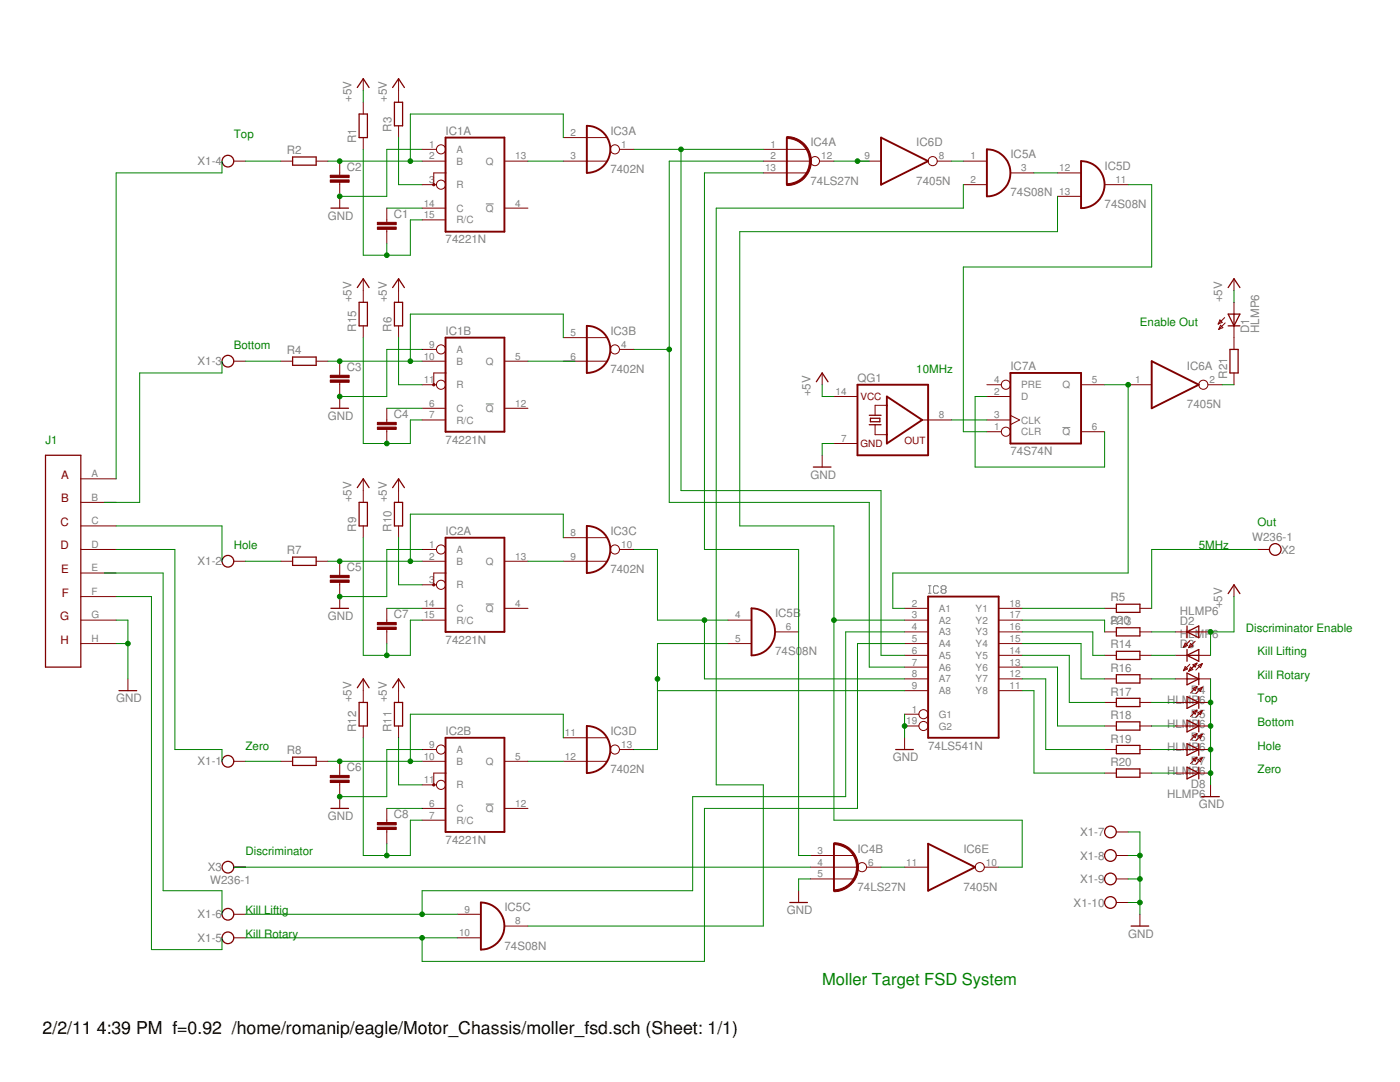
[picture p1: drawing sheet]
<svg xmlns="http://www.w3.org/2000/svg" width="279mm" height="216mm" viewBox="0 0 279 216" stroke-linecap="round" stroke-linejoin="round" font-family="sans-serif">
<g fill="#808080" stroke="#808080" stroke-width=".2">
<path d="M97 40.7h1.5z"/>
<path d="M97 80.6h1.5z"/>
<path d="M212 85.3h1.6z"/>
<path d="M185.3 118.4h.5z"/>
<path d="M185.5 116.9v1.5z"/>
<path d="M185.3 116.9h.5z"/>
<path d="M187 116.9l.3 .2z"/>
<path d="M186.5 116.9h.5z"/>
<path d="M186.5 116.9l-.2 .2z"/>
<path d="M186.3 117.1v1z"/>
<path d="M186.3 118.1l.2 .3z"/>
<path d="M186.5 118.4h.5z"/>
<path d="M187 118.4l.3-.3z"/>
<path d="M187.8 117.1l.3-.2z"/>
<path d="M188.1 116.9h.5z"/>
<path d="M188.6 116.9l.2 .2z"/>
<path d="M188.8 117.1v.3z"/>
<path d="M188.8 117.4l-.2 .2z"/>
<path d="M188.6 117.6l.2 .3z"/>
<path d="M188.8 117.9v.2z"/>
<path d="M188.8 118.1l-.2 .3z"/>
<path d="M188.1 118.4h.5z"/>
<path d="M187.8 118.1l.3 .3z"/>
<path d="M187.8 117.9v.2z"/>
<path d="M187.8 117.9l.3-.3z"/>
<path d="M187.8 117.4l.3 .2z"/>
<path d="M187.8 117.1v.3z"/>
<path d="M188.1 117.6h.5z"/>
<path d="M97 120.5h1.5z"/>
<path d="M97 160.4h1.5z"/>
</g>
<g fill="#800000" stroke="#800000" stroke-width=".2">
<path d="M100.7 41.5h4.7z"/>
<path d="M84.2 29.8h2.9z"/>
<path d="M84.2 32.2h4.7z"/>
<path d="M100.7 32.2h4.7z"/>
<path d="M84.2 36.9h2.9z"/>
<path d="M84.2 41.5h4.7z"/>
<path d="M84.2 43.9h4.7z"/>
<path d="M86.6 34.5v2.4z"/>
<path d="M86.6 34.5h2.3z"/>
<path d="M100.7 81.5h4.7z"/>
<path d="M84.2 69.7h2.9z"/>
<path d="M84.2 72.1h4.7z"/>
<path d="M100.7 72.1h4.7z"/>
<path d="M84.2 76.8h2.9z"/>
<path d="M84.2 81.5h4.7z"/>
<path d="M84.2 83.8h4.7z"/>
<path d="M86.6 74.4v2.4z"/>
<path d="M86.6 74.4h2.3z"/>
<path d="M192.3 32.2h4.7z"/>
<path d="M192.3 36.9h4.7z"/>
<path d="M201.7 34.5h4.7z"/>
<path d="M145.3 123.7h4.7z"/>
<path d="M145.3 128.4h4.7z"/>
<path d="M154.7 126.1h4.7z"/>
<path d="M91.3 182.4h4.7z"/>
<path d="M91.3 187.1h4.7z"/>
<path d="M100.7 184.8h4.7z"/>
<path d="M211 34.5h4.7z"/>
<path d="M211 39.2h4.7z"/>
<path d="M220.4 36.9h4.7z"/>
<path d="M225.1 76.8h4.7z"/>
<path d="M241.1 76.8h2.8z"/>
<path d="M171.1 32.2h4.7z"/>
<path d="M187 32.2h2.9z"/>
<path d="M180.5 173h4.7z"/>
<path d="M196.4 173h2.9z"/>
<path d="M152.3 29.8h4.7z"/>
<path d="M152.3 32.2h4.7z"/>
<path d="M163.6 32.2h2.8z"/>
<path d="M152.3 34.5h4.7z"/>
<path d="M157 29.8h4z"/>
<path d="M157 34.5h4z"/>
<path d="M157 32.2h4.7z"/>
<path d="M161.7 170.7h4.7z"/>
<path d="M161.7 173h4.7z"/>
<path d="M172.9 173h2.9z"/>
<path d="M161.7 175.4h4.7z"/>
<path d="M166.4 170.7h4z"/>
<path d="M166.4 175.4h4z"/>
<path d="M166.4 173h4.7z"/>
<path d="M197 86.1h2.8z"/>
<path d="M197 79.1h4.7z"/>
<path d="M201.7 82.9l1.8 .9z"/>
<path d="M201.7 84.7l1.8-.9z"/>
<path d="M197 83.8h4.7z"/>
<path d="M197 76.8h2.8z"/>
<path d="M215.7 76.8h4.7z"/>
<path d="M215.7 86.1h4.7z"/>
<path d="M180.5 142.5h2.9z"/>
<path d="M180.5 121.4h4.7z"/>
<path d="M180.5 123.7h4.7z"/>
<path d="M180.5 126.1h4.7z"/>
<path d="M180.5 128.4h4.7z"/>
<path d="M180.5 130.8h4.7z"/>
<path d="M180.5 133.1h4.7z"/>
<path d="M180.5 135.5h4.7z"/>
<path d="M180.5 137.8h4.7z"/>
<path d="M199.3 137.8h4.7z"/>
<path d="M199.3 135.5h4.7z"/>
<path d="M199.3 133.1h4.7z"/>
<path d="M199.3 130.8h4.7z"/>
<path d="M199.3 128.4h4.7z"/>
<path d="M199.3 126.1h4.7z"/>
<path d="M199.3 123.7h4.7z"/>
<path d="M199.3 121.4h4.7z"/>
<path d="M180.5 144.9h2.9z"/>
<path d="M166.4 88.5h4.7z"/>
<path d="M166.4 79.1h4.7z"/>
<path d="M185.2 83.8h4.7z"/>
<path d="M174.6 80.9v2z"/>
<path d="M174.6 84.7v2z"/>
<path d="M174.6 80.9h2.4z"/>
<path d="M174.6 86.7h2.4z"/>
<path d="M184 83.8h1.2z"/>
<path d="M77.2 41.5v2.4z"/>
<path d="M77.2 46.2v2.4z"/>
<path d="M77.2 43.9v.5z"/>
<path d="M77.2 45.8v.4z"/>
<path d="M72.5 20.4v2.4z"/>
<path d="M72.5 27.5v2.3z"/>
<path d="M72.5 15.7v2.4z"/>
<path d="M241.6 156.6v2.4z"/>
<path d="M63.1 32.2h2.3z"/>
<path d="M56 32.2h2.4z"/>
<path d="M67.8 32.2v2.3z"/>
<path d="M67.8 36.9v2.3z"/>
<path d="M67.8 34.5v.5z"/>
<path d="M67.8 36.4v.5z"/>
<path d="M79.5 18.1v2.3z"/>
<path d="M79.5 25.1v2.4z"/>
<path d="M79.5 15.7v2.4z"/>
<path d="M67.8 39.2v2.3z"/>
<path d="M16.1 95.5h7.1z"/>
<path d="M16.1 100.2h7.1z"/>
<path d="M16.1 104.9h7.1z"/>
<path d="M16.1 109.6h7.1z"/>
<path d="M16.1 114.3h7.1z"/>
<path d="M16.1 119h7.1z"/>
<path d="M16.1 123.7h7.1z"/>
<path d="M16.1 128.4h7.1z"/>
<path d="M46.7 151.9h2.3z"/>
<path d="M46.7 112h2.3z"/>
<path d="M46.7 72.1h2.3z"/>
<path d="M46.7 32.2h2.3z"/>
<path d="M46.7 187.1h2.3z"/>
<path d="M46.7 182.4h2.3z"/>
<path d="M222.8 166h2.3z"/>
<path d="M222.8 170.7h2.3z"/>
<path d="M222.8 175.4h2.3z"/>
<path d="M222.8 180.1h2.3z"/>
<path d="M100.7 121.4h4.7z"/>
<path d="M84.2 109.6h2.9z"/>
<path d="M84.2 112h4.7z"/>
<path d="M100.7 112h4.7z"/>
<path d="M84.2 116.7h2.9z"/>
<path d="M84.2 121.4h4.7z"/>
<path d="M84.2 123.7h4.7z"/>
<path d="M86.6 114.3v2.4z"/>
<path d="M86.6 114.3h2.3z"/>
<path d="M100.7 161.3h4.7z"/>
<path d="M84.2 149.6h2.9z"/>
<path d="M84.2 151.9h4.7z"/>
<path d="M100.7 151.9h4.7z"/>
<path d="M84.2 156.6h2.9z"/>
<path d="M84.2 161.3h4.7z"/>
<path d="M84.2 163.7h4.7z"/>
<path d="M86.6 154.3v2.3z"/>
<path d="M86.6 154.3h2.3z"/>
<path d="M123.6 29.8h2.9z"/>
<path d="M112.4 27.5h4.7z"/>
<path d="M112.4 32.2h4.7z"/>
<path d="M117.1 27.5h4z"/>
<path d="M117.1 32.2h4z"/>
<path d="M123.6 69.7h2.9z"/>
<path d="M112.4 67.4h4.7z"/>
<path d="M112.4 72.1h4.7z"/>
<path d="M117.1 67.4h4z"/>
<path d="M117.1 72.1h4z"/>
<path d="M123.6 109.6h2.9z"/>
<path d="M112.4 107.3h4.7z"/>
<path d="M112.4 112h4.7z"/>
<path d="M117.1 107.3h4z"/>
<path d="M117.1 112h4z"/>
<path d="M123.6 149.6h2.9z"/>
<path d="M112.4 147.2h4.7z"/>
<path d="M112.4 151.9h4.7z"/>
<path d="M117.1 147.2h4z"/>
<path d="M117.1 151.9h4z"/>
<path d="M63.1 72.1h2.3z"/>
<path d="M56 72.1h2.4z"/>
<path d="M67.8 72.1v2.3z"/>
<path d="M67.8 76.8v2.3z"/>
<path d="M67.8 74.4v.5z"/>
<path d="M67.8 76.3v.5z"/>
<path d="M77.2 81.5v2.3z"/>
<path d="M77.2 86.1v2.4z"/>
<path d="M77.2 83.8v.5z"/>
<path d="M77.2 85.7v.4z"/>
<path d="M79.5 58v2.3z"/>
<path d="M79.5 65v2.4z"/>
<path d="M79.5 55.6v2.4z"/>
<path d="M67.8 79.1v2.4z"/>
<path d="M63.1 112h2.3z"/>
<path d="M56 112h2.4z"/>
<path d="M63.1 151.9h2.3z"/>
<path d="M56 151.9h2.4z"/>
<path d="M67.8 112v2.3z"/>
<path d="M67.8 116.7v2.3z"/>
<path d="M67.8 114.3v.5z"/>
<path d="M67.8 116.2v.5z"/>
<path d="M67.8 151.9v2.4z"/>
<path d="M67.8 156.6v2.4z"/>
<path d="M67.8 154.3v.4z"/>
<path d="M67.8 156.1v.5z"/>
<path d="M67.8 119v2.4z"/>
<path d="M67.8 159v2.3z"/>
<path d="M72.5 97.9v2.3z"/>
<path d="M72.5 104.9v2.4z"/>
<path d="M79.5 97.9v2.3z"/>
<path d="M79.5 104.9v2.4z"/>
<path d="M72.5 95.5v2.4z"/>
<path d="M79.5 95.5v2.4z"/>
<path d="M79.5 137.8v2.4z"/>
<path d="M79.5 144.9v2.3z"/>
<path d="M79.5 135.5v2.3z"/>
<path d="M72.5 137.8v2.4z"/>
<path d="M72.5 144.9v2.3z"/>
<path d="M72.5 135.5v2.3z"/>
<path d="M77.2 121.4v2.3z"/>
<path d="M77.2 126.1v2.3z"/>
<path d="M77.2 123.7v.5z"/>
<path d="M77.2 125.6v.5z"/>
<path d="M77.2 161.3v2.4z"/>
<path d="M77.2 166v2.4z"/>
<path d="M77.2 163.7v.4z"/>
<path d="M77.2 165.5v.5z"/>
<path d="M72.5 58v2.3z"/>
<path d="M72.5 65v2.4z"/>
<path d="M72.5 55.6v2.4z"/>
<path d="M227.5 121.4h2.3z"/>
<path d="M220.4 121.4h2.4z"/>
<path d="M227.5 126.1h2.3z"/>
<path d="M220.4 126.1h2.4z"/>
<path d="M227.5 130.8h2.3z"/>
<path d="M220.4 130.8h2.4z"/>
<path d="M227.5 135.5h2.3z"/>
<path d="M220.4 135.5h2.4z"/>
<path d="M227.5 140.2h2.3z"/>
<path d="M220.4 140.2h2.4z"/>
<path d="M227.5 144.9h2.3z"/>
<path d="M220.4 144.9h2.4z"/>
<path d="M227.5 149.6h2.3z"/>
<path d="M220.4 149.6h2.4z"/>
<path d="M227.5 154.3h2.3z"/>
<path d="M220.4 154.3h2.4z"/>
<path d="M234.5 126.1h2.4z"/>
<path d="M239.2 126.1h2.4z"/>
<path d="M238.5 128l-1.3 1.2z"/>
<path d="M237.6 128.4l-.4 .8z"/>
<path d="M237.6 128.4l.5 .5z"/>
<path d="M237.2 129.2l.9-.3z"/>
<path d="M236.5 128.3l-.3 .8z"/>
<path d="M236.5 128.3l.5 .5z"/>
<path d="M236.2 129.1l.8-.3z"/>
<path d="M237.5 127.8l-1.3 1.3z"/>
<path d="M234.5 130.8h2.4z"/>
<path d="M239.2 130.8h2.4z"/>
<path d="M238.5 132.6l-1.3 1.3z"/>
<path d="M237.6 133.1l-.4 .8z"/>
<path d="M237.6 133.1l.5 .5z"/>
<path d="M237.2 133.9l.9-.3z"/>
<path d="M236.5 133l-.3 .8z"/>
<path d="M236.5 133l.5 .5z"/>
<path d="M236.2 133.8l.8-.3z"/>
<path d="M237.5 132.5l-1.3 1.3z"/>
<path d="M239.2 135.5h2.4z"/>
<path d="M234.5 135.5h2.4z"/>
<path d="M237.6 133.6l1.3-1.3z"/>
<path d="M238.9 132.3l-.4 .8z"/>
<path d="M238.1 132.6l.4 .5z"/>
<path d="M238.1 132.6l.8-.3z"/>
<path d="M239.9 132.4l-.3 .8z"/>
<path d="M239.1 132.8l.5 .4z"/>
<path d="M239.1 132.8l.8-.4z"/>
<path d="M238.7 133.7l1.2-1.3z"/>
<path d="M239.2 140.2h2.4z"/>
<path d="M234.5 140.2h2.4z"/>
<path d="M237.6 138.3l1.3-1.3z"/>
<path d="M238.9 137l-.4 .8z"/>
<path d="M238.1 137.3l.4 .5z"/>
<path d="M238.1 137.3l.8-.3z"/>
<path d="M239.9 137.1l-.3 .8z"/>
<path d="M239.1 137.5l.5 .4z"/>
<path d="M239.1 137.5l.8-.4z"/>
<path d="M238.7 138.4l1.2-1.3z"/>
<path d="M239.2 144.9h2.4z"/>
<path d="M234.5 144.9h2.4z"/>
<path d="M237.6 143l1.3-1.3z"/>
<path d="M238.9 141.7l-.4 .8z"/>
<path d="M238.1 142l.4 .5z"/>
<path d="M238.1 142l.8-.3z"/>
<path d="M239.9 141.8l-.3 .8z"/>
<path d="M239.1 142.2l.5 .4z"/>
<path d="M239.1 142.2l.8-.4z"/>
<path d="M238.7 143.1l1.2-1.3z"/>
<path d="M239.2 149.6h2.4z"/>
<path d="M234.5 149.6h2.4z"/>
<path d="M237.6 147.7l1.3-1.3z"/>
<path d="M238.9 146.4l-.4 .8z"/>
<path d="M238.1 146.7l.4 .5z"/>
<path d="M238.1 146.7l.8-.3z"/>
<path d="M239.9 146.5l-.3 .8z"/>
<path d="M239.1 146.9l.5 .4z"/>
<path d="M239.1 146.9l.8-.4z"/>
<path d="M238.7 147.8l1.2-1.3z"/>
<path d="M239.2 154.3h2.4z"/>
<path d="M234.5 154.3h2.4z"/>
<path d="M237.6 152.4l1.3-1.3z"/>
<path d="M238.9 151.1l-.4 .8z"/>
<path d="M238.1 151.4l.4 .5z"/>
<path d="M238.1 151.4l.8-.3z"/>
<path d="M239.9 151.2l-.3 .8z"/>
<path d="M239.1 151.6l.5 .4z"/>
<path d="M239.1 151.6l.8-.4z"/>
<path d="M238.7 152.5l1.2-1.3z"/>
<path d="M246.3 65v2.4z"/>
<path d="M246.3 60.3v2.4z"/>
<path d="M244.4 63.4l-1.3 1.3z"/>
<path d="M243.1 64.7l.8-.4z"/>
<path d="M243.5 63.8l.4 .5z"/>
<path d="M243.5 63.8l-.4 .9z"/>
<path d="M243.2 65.7l.8-.3z"/>
<path d="M243.6 64.9l.4 .5z"/>
<path d="M243.6 64.9l-.4 .8z"/>
<path d="M244.5 64.4l-1.3 1.3z"/>
<path d="M246.3 67.4v2.3z"/>
<path d="M246.3 74.4v2.4z"/>
<path d="M246.3 55.6v2.4z"/>
<path d="M246.3 116.7v2.3z"/>
<path d="M164.1 74.4v2.4z"/>
<path d="M159.4 177.7v2.4z"/>
<path d="M164.1 90.8v2.4z"/>
<path d="M180.5 147.2v2.4z"/>
<path d="M25.5 135.5v2.3z"/>
<path d="M227.5 182.4v2.4z"/>
<path d="M251 109.6h2.3z"/>
<path d="M46.7 173h2.3z"/>
<path d="M157 27.3a4.8 4.8 0 0 1 4.9 4.9h-.4a4.5 4.5 0 0 0-4.5-4.6z" fill-rule="evenodd"/>
<path d="M157 36.7a4.5 4.5 0 0 0 4.5-4.5h.4a4.8 4.8 0 0 1-4.9 4.8z" fill-rule="evenodd"/>
<path d="M166.4 168.2a4.9 4.9 0 0 1 4.9 4.8h-.4a4.5 4.5 0 0 0-4.5-4.5z" fill-rule="evenodd"/>
<path d="M166.4 177.5a4.5 4.5 0 0 0 4.5-4.5h.4a4.9 4.9 0 0 1-4.9 4.9z" fill-rule="evenodd"/>
<circle cx="86.6" cy="36.9" r=".23"/>
<circle cx="86.6" cy="76.8" r=".23"/>
<circle cx="86.6" cy="116.7" r=".23"/>
<circle cx="86.6" cy="156.6" r=".23"/>
</g>
<g fill="none" stroke="#800000" stroke-width=".2">
<circle cx="88" cy="36.9" r=".91"/>
<circle cx="88" cy="29.8" r=".91"/>
<circle cx="122.7" cy="29.8" r=".91"/>
<circle cx="162.6" cy="32.2" r=".91"/>
<circle cx="186.1" cy="32.2" r=".91"/>
<circle cx="88" cy="76.8" r=".91"/>
<circle cx="88" cy="69.7" r=".91"/>
<circle cx="122.7" cy="69.7" r=".91"/>
<circle cx="200.7" cy="76.8" r=".91"/>
<circle cx="240.2" cy="76.8" r=".91"/>
<circle cx="200.7" cy="86.1" r=".91"/>
<circle cx="88" cy="109.6" r=".91"/>
<circle cx="88" cy="116.7" r=".91"/>
<circle cx="122.7" cy="109.6" r=".91"/>
<circle cx="88" cy="156.6" r=".91"/>
<circle cx="88" cy="149.6" r=".91"/>
<circle cx="122.7" cy="149.6" r=".91"/>
<circle cx="184.3" cy="142.5" r=".91"/>
<circle cx="184.3" cy="144.9" r=".91"/>
<circle cx="172" cy="173" r=".91"/>
<circle cx="195.5" cy="173" r=".91"/>
</g>
<g fill="#800000" stroke="#800000" stroke-width=".38">
<path d="M88.9 46.2h11.8z"/>
<path d="M100.7 27.5v18.7z"/>
<path d="M88.9 27.5h11.8z"/>
<path d="M88.9 27.5v7z"/>
<path d="M88.9 34.5v11.7z"/>
<path d="M88.9 86.1h11.8z"/>
<path d="M100.7 67.4v18.7z"/>
<path d="M88.9 67.4h11.8z"/>
<path d="M88.9 67.4v7z"/>
<path d="M88.9 74.4v11.7z"/>
<path d="M197 29.8v9.4z"/>
<path d="M150 121.4v9.4z"/>
<path d="M96 180.1v9.4z"/>
<path d="M215.7 32.2v9.3z"/>
<path d="M229.8 72.1l9.4 4.7z"/>
<path d="M229.8 81.5l9.4-4.7z"/>
<path d="M229.8 72.1v9.4z"/>
<path d="M175.8 27.5l9.4 4.7z"/>
<path d="M175.8 36.9l9.4-4.7z"/>
<path d="M175.8 27.5v9.4z"/>
<path d="M185.2 168.4l9.4 4.6z"/>
<path d="M185.2 177.7l9.4-4.7z"/>
<path d="M185.2 168.4v9.3z"/>
<path d="M157 27.5v9.4z"/>
<path d="M166.4 168.4v9.3z"/>
<path d="M201.7 88.5h14z"/>
<path d="M215.7 74.4v14.1z"/>
<path d="M201.7 74.4h14z"/>
<path d="M201.7 74.4v14.1z"/>
<path d="M185.2 147.2h14.1z"/>
<path d="M199.3 119v28.2z"/>
<path d="M185.2 119h14.1z"/>
<path d="M185.2 119v28.2z"/>
<path d="M171.1 76.8v14z"/>
<path d="M171.1 90.8h14.1z"/>
<path d="M185.2 83.8v7z"/>
<path d="M185.2 76.8v7z"/>
<path d="M171.1 76.8h14.1z"/>
<path d="M177 79.1l7 4.7z"/>
<path d="M177 88.5l7-4.7z"/>
<path d="M177 86.7v1.8z"/>
<path d="M177 80.9v5.8z"/>
<path d="M177 79.1v1.8z"/>
<path d="M88.9 126.1h11.8z"/>
<path d="M100.7 107.3v18.8z"/>
<path d="M88.9 107.3h11.8z"/>
<path d="M88.9 107.3v7z"/>
<path d="M88.9 114.3v11.8z"/>
<path d="M88.9 166h11.8z"/>
<path d="M100.7 147.2v18.8z"/>
<path d="M88.9 147.2h11.8z"/>
<path d="M88.9 147.2v7.1z"/>
<path d="M88.9 154.3v11.7z"/>
<path d="M117.1 25.1v7.1z"/>
<path d="M117.1 32.2v2.3z"/>
<path d="M117.1 65v7.1z"/>
<path d="M117.1 72.1v2.3z"/>
<path d="M117.1 104.9v7.1z"/>
<path d="M117.1 112v2.3z"/>
<path d="M117.1 144.9v7z"/>
<path d="M117.1 151.9v2.4z"/>
</g>
<path d="M117.1 25.1a4.7 4.7 0 0 1 4.7 4.7 4.7 4.7 0 0 1-4.7 4.7M197 29.8a4.7 4.7 0 0 1 4.7 4.7 4.7 4.7 0 0 1-4.7 4.7M215.7 32.2a4.7 4.7 0 0 1 4.7 4.6 4.7 4.7 0 0 1-4.7 4.7M117.1 65a4.7 4.7 0 0 1 4.7 4.7 4.7 4.7 0 0 1-4.7 4.7M117.1 104.9a4.7 4.7 0 0 1 4.7 4.7 4.7 4.7 0 0 1-4.7 4.7M150 121.4a4.7 4.7 0 0 1 4.7 4.7 4.7 4.7 0 0 1-4.7 4.7M117.1 144.9a4.7 4.7 0 0 1 4.7 4.7 4.7 4.7 0 0 1-4.7 4.7M96 180.1a4.7 4.7 0 0 1 4.7 4.7 4.7 4.7 0 0 1-4.7 4.7" fill="none" stroke="#800000" stroke-width=".38"/>
<g fill="#800000" stroke="#800000" stroke-width=".25">
<path d="M173.7 83.5v.7z"/>
<path d="M173.7 83.5h1.9z"/>
<path d="M175.6 83.5v.7z"/>
<path d="M173.7 84.2h1.9z"/>
<path d="M173.5 84.7h1.1z"/>
<path d="M174.6 84.7h1.2z"/>
<path d="M173.5 82.9h2.3z"/>
<path d="M73.3 22.8v4.7z"/>
<path d="M71.7 22.8v4.7z"/>
<path d="M71.7 22.8h1.6z"/>
<path d="M71.7 27.5h1.6z"/>
<path d="M72.5 15.7l1.2 1.8z"/>
<path d="M72.5 15.7l-1.2 1.8z"/>
<path d="M239.8 159h3.5z"/>
<path d="M58.4 33h4.7z"/>
<path d="M58.4 31.3h4.7z"/>
<path d="M63.1 31.3v1.7z"/>
<path d="M58.4 31.3v1.7z"/>
<path d="M80.3 20.4v4.7z"/>
<path d="M78.7 20.4v4.7z"/>
<path d="M78.7 20.4h1.6z"/>
<path d="M78.7 25.1h1.6z"/>
<path d="M79.5 15.7l1.2 1.8z"/>
<path d="M79.5 15.7l-1.1 1.8z"/>
<path d="M66 41.5h3.6z"/>
<path d="M16.1 90.8v42.3z"/>
<path d="M9.1 133.1h7z"/>
<path d="M9.1 90.8v42.3z"/>
<path d="M9.1 90.8h7z"/>
<path d="M58.4 72.9h4.7z"/>
<path d="M58.4 71.2h4.7z"/>
<path d="M63.1 71.2v1.7z"/>
<path d="M58.4 71.2v1.7z"/>
<path d="M80.3 60.3v4.7z"/>
<path d="M78.7 60.3v4.7z"/>
<path d="M78.7 60.3h1.6z"/>
<path d="M78.7 65h1.6z"/>
<path d="M79.5 55.6l1.2 1.8z"/>
<path d="M79.5 55.6l-1.1 1.8z"/>
<path d="M66 81.5h3.6z"/>
<path d="M58.4 112.8h4.7z"/>
<path d="M58.4 111.2h4.7z"/>
<path d="M63.1 111.2v1.6z"/>
<path d="M58.4 111.2v1.6z"/>
<path d="M58.4 152.7h4.7z"/>
<path d="M58.4 151.1h4.7z"/>
<path d="M63.1 151.1v1.6z"/>
<path d="M58.4 151.1v1.6z"/>
<path d="M66 121.4h3.6z"/>
<path d="M66 161.3h3.6z"/>
<path d="M73.3 100.2v4.7z"/>
<path d="M71.7 100.2v4.7z"/>
<path d="M71.7 100.2h1.6z"/>
<path d="M71.7 104.9h1.6z"/>
<path d="M80.3 100.2v4.7z"/>
<path d="M78.7 100.2v4.7z"/>
<path d="M78.7 100.2h1.6z"/>
<path d="M78.7 104.9h1.6z"/>
<path d="M72.5 95.5l1.2 1.8z"/>
<path d="M72.5 95.5l-1.2 1.8z"/>
<path d="M79.5 95.5l1.2 1.8z"/>
<path d="M79.5 95.5l-1.1 1.8z"/>
<path d="M80.3 140.2v4.7z"/>
<path d="M78.7 140.2v4.7z"/>
<path d="M78.7 140.2h1.6z"/>
<path d="M78.7 144.9h1.6z"/>
<path d="M79.5 135.5l1.2 1.7z"/>
<path d="M79.5 135.5l-1.1 1.7z"/>
<path d="M73.3 140.2v4.7z"/>
<path d="M71.7 140.2v4.7z"/>
<path d="M71.7 140.2h1.6z"/>
<path d="M71.7 144.9h1.6z"/>
<path d="M72.5 135.5l1.2 1.7z"/>
<path d="M72.5 135.5l-1.2 1.7z"/>
<path d="M73.3 60.3v4.7z"/>
<path d="M71.7 60.3v4.7z"/>
<path d="M71.7 60.3h1.6z"/>
<path d="M71.7 65h1.6z"/>
<path d="M72.5 55.6l1.2 1.8z"/>
<path d="M72.5 55.6l-1.2 1.8z"/>
<path d="M222.8 122.2h4.7z"/>
<path d="M222.8 120.6h4.7z"/>
<path d="M227.5 120.6v1.6z"/>
<path d="M222.8 120.6v1.6z"/>
<path d="M222.8 126.9h4.7z"/>
<path d="M222.8 125.3h4.7z"/>
<path d="M227.5 125.3v1.6z"/>
<path d="M222.8 125.3v1.6z"/>
<path d="M222.8 131.6h4.7z"/>
<path d="M222.8 130h4.7z"/>
<path d="M227.5 130v1.6z"/>
<path d="M222.8 130v1.6z"/>
<path d="M222.8 136.3h4.7z"/>
<path d="M222.8 134.6h4.7z"/>
<path d="M227.5 134.6v1.7z"/>
<path d="M222.8 134.6v1.7z"/>
<path d="M222.8 141h4.7z"/>
<path d="M222.8 139.3h4.7z"/>
<path d="M227.5 139.3v1.7z"/>
<path d="M222.8 139.3v1.7z"/>
<path d="M222.8 145.7h4.7z"/>
<path d="M222.8 144h4.7z"/>
<path d="M227.5 144v1.7z"/>
<path d="M222.8 144v1.7z"/>
<path d="M222.8 150.4h4.7z"/>
<path d="M222.8 148.7h4.7z"/>
<path d="M227.5 148.7v1.7z"/>
<path d="M222.8 148.7v1.7z"/>
<path d="M222.8 155.1h4.7z"/>
<path d="M222.8 153.4h4.7z"/>
<path d="M227.5 153.4v1.7z"/>
<path d="M222.8 153.4v1.7z"/>
<path d="M236.9 126.1l2.3-1.2z"/>
<path d="M236.9 126.1l2.3 1.2z"/>
<path d="M236.9 124.9v1.2z"/>
<path d="M236.9 126.1v1.2z"/>
<path d="M239.2 124.9v1.2z"/>
<path d="M239.2 126.1v1.2z"/>
<path d="M236.9 126.1h2.3z"/>
<path d="M236.9 130.8l2.3-1.2z"/>
<path d="M236.9 130.8l2.3 1.2z"/>
<path d="M236.9 129.6v1.2z"/>
<path d="M236.9 130.8v1.2z"/>
<path d="M239.2 129.6v1.2z"/>
<path d="M239.2 130.8v1.2z"/>
<path d="M236.9 130.8h2.3z"/>
<path d="M236.9 136.6l2.3-1.1z"/>
<path d="M236.9 134.3l2.3 1.2z"/>
<path d="M239.2 135.5v1.1z"/>
<path d="M239.2 134.3v1.2z"/>
<path d="M236.9 135.5v1.1z"/>
<path d="M236.9 134.3v1.2z"/>
<path d="M236.9 135.5h2.3z"/>
<path d="M236.9 141.3l2.3-1.1z"/>
<path d="M236.9 139l2.3 1.2z"/>
<path d="M239.2 140.2v1.1z"/>
<path d="M239.2 139v1.2z"/>
<path d="M236.9 140.2v1.1z"/>
<path d="M236.9 139v1.2z"/>
<path d="M236.9 140.2h2.3z"/>
<path d="M236.9 146l2.3-1.1z"/>
<path d="M236.9 143.7l2.3 1.2z"/>
<path d="M239.2 144.9v1.1z"/>
<path d="M239.2 143.7v1.2z"/>
<path d="M236.9 144.9v1.1z"/>
<path d="M236.9 143.7v1.2z"/>
<path d="M236.9 144.9h2.3z"/>
<path d="M236.9 150.7l2.3-1.1z"/>
<path d="M236.9 148.4l2.3 1.2z"/>
<path d="M239.2 149.6v1.1z"/>
<path d="M239.2 148.4v1.2z"/>
<path d="M236.9 149.6v1.1z"/>
<path d="M236.9 148.4v1.2z"/>
<path d="M236.9 149.6h2.3z"/>
<path d="M236.9 155.4l2.3-1.1z"/>
<path d="M236.9 153.1l2.3 1.2z"/>
<path d="M239.2 154.3v1.1z"/>
<path d="M239.2 153.1v1.2z"/>
<path d="M236.9 154.3v1.1z"/>
<path d="M236.9 153.1v1.2z"/>
<path d="M236.9 154.3h2.3z"/>
<path d="M247.5 62.7l-1.2 2.3z"/>
<path d="M245.1 62.7l1.2 2.3z"/>
<path d="M246.3 65h1.2z"/>
<path d="M245.1 65h1.2z"/>
<path d="M246.3 62.7h1.2z"/>
<path d="M245.1 62.7h1.2z"/>
<path d="M246.3 62.7v2.3z"/>
<path d="M247.1 69.7v4.7z"/>
<path d="M245.5 69.7v4.7z"/>
<path d="M245.5 69.7h1.6z"/>
<path d="M245.5 74.4h1.6z"/>
<path d="M246.3 55.6l1.2 1.8z"/>
<path d="M246.3 55.6l-1.2 1.8z"/>
<path d="M246.3 116.7l1.2 1.7z"/>
<path d="M246.3 116.7l-1.2 1.7z"/>
<path d="M164.1 74.4l1.1 1.8z"/>
<path d="M164.1 74.4l-1.2 1.8z"/>
<path d="M157.6 180.1h3.5z"/>
<path d="M162.3 93.2h3.5z"/>
<path d="M178.7 149.6h3.6z"/>
<path d="M23.7 137.8h3.6z"/>
<path d="M225.7 184.8h3.6z"/>
</g>
<g fill="#800000" stroke="#800000" stroke-width=".2">
<path d="M75.3 45.3h3.8v.5h-3.8z"/>
<path d="M75.3 44.4h3.8v.4h-3.8z"/>
<path d="M65.9 35.9h3.8v.5h-3.8z"/>
<path d="M65.9 35h3.8v.4h-3.8z"/>
<path d="M65.9 75.8h3.8v.5h-3.8z"/>
<path d="M65.9 74.9h3.8v.5h-3.8z"/>
<path d="M75.3 85.2h3.8v.5h-3.8z"/>
<path d="M75.3 84.3h3.8v.4h-3.8z"/>
<path d="M65.9 115.7h3.8v.5h-3.8z"/>
<path d="M65.9 114.8h3.8v.5h-3.8z"/>
<path d="M65.9 155.7h3.8v.4h-3.8z"/>
<path d="M65.9 154.7h3.8v.5h-3.8z"/>
<path d="M75.3 125.1h3.8v.5h-3.8z"/>
<path d="M75.3 124.2h3.8v.5h-3.8z"/>
<path d="M75.3 165.1h3.8v.4h-3.8z"/>
<path d="M75.3 164.1h3.8v.5h-3.8z"/>
</g>
<g fill="none" stroke="#800000" stroke-width=".25">
<circle cx="45.5" cy="32.2" r="1.16"/>
<circle cx="45.5" cy="72.1" r="1.16"/>
<circle cx="45.5" cy="112" r="1.16"/>
<circle cx="254.5" cy="109.6" r="1.16"/>
<circle cx="45.5" cy="151.9" r="1.16"/>
<circle cx="45.5" cy="173" r="1.16"/>
<circle cx="221.6" cy="170.7" r="1.16"/>
<circle cx="221.6" cy="175.4" r="1.16"/>
<circle cx="221.6" cy="166" r="1.16"/>
<circle cx="45.5" cy="182.4" r="1.16"/>
<circle cx="45.5" cy="187.1" r="1.16"/>
<circle cx="221.6" cy="180.1" r="1.16"/>
</g>
<g fill="#008000" stroke="#008000" stroke-width=".2">
<path d="M81.9 22.8v9.4z"/>
<path d="M81.9 32.2h2.3z"/>
<path d="M65.4 32.2h2.4z"/>
<path d="M67.8 32.2h14.1z"/>
<path d="M81.9 22.8h30.5z"/>
<path d="M112.4 22.8v4.7z"/>
<path d="M79.5 36.9h4.7z"/>
<path d="M79.5 27.5v9.4z"/>
<path d="M77.2 41.5h7z"/>
<path d="M81.9 43.9h2.3z"/>
<path d="M81.9 43.9v7z"/>
<path d="M77.2 50.9h4.7z"/>
<path d="M72.5 50.9h4.7z"/>
<path d="M72.5 29.8v21.1z"/>
<path d="M77.2 48.6v2.3z"/>
<path d="M72.5 18.1v2.3z"/>
<path d="M246.3 58v2.3z"/>
<path d="M241.6 126.1v4.7z"/>
<path d="M241.6 126.1h4.7z"/>
<path d="M246.3 119v7.1z"/>
<path d="M164.1 76.8v2.3z"/>
<path d="M164.1 79.1h2.3z"/>
<path d="M77.2 29.8h7z"/>
<path d="M77.2 29.8v9.4z"/>
<path d="M67.8 39.2h9.4z"/>
<path d="M77.2 69.7h7z"/>
<path d="M77.2 69.7v9.4z"/>
<path d="M67.8 79.1h9.4z"/>
<path d="M77.2 109.6h7z"/>
<path d="M77.2 109.6v9.4z"/>
<path d="M67.8 119h9.4z"/>
<path d="M77.2 149.6h7z"/>
<path d="M77.2 149.6v9.4z"/>
<path d="M67.8 159h9.4z"/>
<path d="M241.6 135.5v4.7z"/>
<path d="M241.6 140.2v4.7z"/>
<path d="M241.6 144.9v4.7z"/>
<path d="M241.6 149.6v4.7z"/>
<path d="M241.6 154.3v2.3z"/>
<path d="M159.4 175.4h2.3z"/>
<path d="M159.4 175.4v2.3z"/>
<path d="M164.1 88.5h2.3z"/>
<path d="M164.1 88.5v2.3z"/>
<path d="M180.5 142.5v2.4z"/>
<path d="M180.5 144.9v2.3z"/>
<path d="M23.2 123.7h2.3z"/>
<path d="M25.5 123.7v4.7z"/>
<path d="M25.5 128.4v7.1z"/>
<path d="M23.2 128.4h2.3z"/>
<path d="M225.1 166h2.4z"/>
<path d="M227.5 166v4.7z"/>
<path d="M227.5 170.7v4.7z"/>
<path d="M227.5 175.4v4.7z"/>
<path d="M227.5 180.1v2.3z"/>
<path d="M225.1 180.1h2.4z"/>
<path d="M225.1 175.4h2.4z"/>
<path d="M225.1 170.7h2.4z"/>
<path d="M126.5 29.8h9.4z"/>
<path d="M135.9 29.8h16.4z"/>
<path d="M135.9 29.8v68.1z"/>
<path d="M135.9 97.9h39.9z"/>
<path d="M175.8 97.9v32.9z"/>
<path d="M175.8 130.8h4.7z"/>
<path d="M49 32.2h7z"/>
<path d="M105.4 32.2h7z"/>
<path d="M79.5 67.4v9.4z"/>
<path d="M79.5 76.8h4.7z"/>
<path d="M72.5 67.4v21.1z"/>
<path d="M72.5 88.5h4.7z"/>
<path d="M77.2 88.5h4.7z"/>
<path d="M81.9 83.8v4.7z"/>
<path d="M81.9 83.8h2.3z"/>
<path d="M77.2 81.5h7z"/>
<path d="M105.4 72.1h9.4z"/>
<path d="M112.4 62.7v4.7z"/>
<path d="M81.9 62.7h30.5z"/>
<path d="M65.4 72.1h2.4z"/>
<path d="M67.8 72.1h14.1z"/>
<path d="M81.9 72.1h2.3z"/>
<path d="M81.9 62.7v9.4z"/>
<path d="M72.5 107.3v23.5z"/>
<path d="M72.5 130.8h4.7z"/>
<path d="M77.2 130.8h4.7z"/>
<path d="M81.9 123.7v7.1z"/>
<path d="M81.9 123.7h2.3z"/>
<path d="M77.2 128.4v2.4z"/>
<path d="M77.2 121.4h7z"/>
<path d="M79.5 116.7h4.7z"/>
<path d="M79.5 107.3v9.4z"/>
<path d="M105.4 112h7z"/>
<path d="M112.4 102.6v4.7z"/>
<path d="M81.9 102.6h30.5z"/>
<path d="M65.4 112h2.4z"/>
<path d="M67.8 112h14.1z"/>
<path d="M81.9 112h2.3z"/>
<path d="M81.9 102.6v9.4z"/>
<path d="M49 112h7z"/>
<path d="M65.4 151.9h2.4z"/>
<path d="M67.8 151.9h14.1z"/>
<path d="M81.9 151.9h2.3z"/>
<path d="M81.9 142.5v9.4z"/>
<path d="M81.9 142.5h30.5z"/>
<path d="M112.4 142.5v4.7z"/>
<path d="M72.5 147.2v23.5z"/>
<path d="M72.5 170.7h4.7z"/>
<path d="M77.2 170.7h4.7z"/>
<path d="M81.9 163.7v7z"/>
<path d="M81.9 163.7h2.3z"/>
<path d="M77.2 168.4v2.3z"/>
<path d="M77.2 161.3h7z"/>
<path d="M79.5 156.6h4.7z"/>
<path d="M79.5 147.2v9.4z"/>
<path d="M105.4 151.9h7z"/>
<path d="M49 151.9h7z"/>
<path d="M49 72.1h7z"/>
<path d="M44.3 32.2v2.3z"/>
<path d="M23.2 34.5h21.1z"/>
<path d="M23.2 34.5v61z"/>
<path d="M44.3 72.1v2.3z"/>
<path d="M27.9 74.4h16.4z"/>
<path d="M27.9 74.4v25.8z"/>
<path d="M20.8 100.2h7.1z"/>
<path d="M44.3 104.9v7.1z"/>
<path d="M23.2 104.9h21.1z"/>
<path d="M44.3 149.6v2.3z"/>
<path d="M34.9 149.6h9.4z"/>
<path d="M34.9 109.6v40z"/>
<path d="M23.2 109.6h11.7z"/>
<path d="M229.8 135.5h4.7z"/>
<path d="M229.8 140.2h4.7z"/>
<path d="M229.8 144.9h4.7z"/>
<path d="M229.8 149.6h4.7z"/>
<path d="M229.8 154.3h4.7z"/>
<path d="M204 121.4h16.4z"/>
<path d="M204 123.7h16.4z"/>
<path d="M220.4 123.7v2.4z"/>
<path d="M204 126.1h14.1z"/>
<path d="M218.1 126.1v4.7z"/>
<path d="M218.1 130.8h2.3z"/>
<path d="M204 128.4h11.7z"/>
<path d="M215.7 128.4v7.1z"/>
<path d="M215.7 135.5h4.7z"/>
<path d="M204 130.8h9.4z"/>
<path d="M213.4 130.8v9.4z"/>
<path d="M213.4 140.2h7z"/>
<path d="M204 133.1h7z"/>
<path d="M211 133.1v11.8z"/>
<path d="M211 144.9h9.4z"/>
<path d="M204 135.5h4.7z"/>
<path d="M208.7 135.5v14.1z"/>
<path d="M208.7 149.6h11.7z"/>
<path d="M204 137.8h2.4z"/>
<path d="M206.4 137.8v16.5z"/>
<path d="M206.4 154.3h14z"/>
<path d="M229.8 130.8h4.7z"/>
<path d="M229.8 126.1h4.7z"/>
<path d="M189.9 83.8h7.1z"/>
<path d="M220.4 86.1v7.1z"/>
<path d="M194.6 93.2h25.8z"/>
<path d="M194.6 79.1v14.1z"/>
<path d="M194.6 79.1h2.4z"/>
<path d="M243.9 76.8h2.4z"/>
<path d="M133.6 32.2h18.7z"/>
<path d="M126.5 69.7h7.1z"/>
<path d="M133.6 32.2v37.5z"/>
<path d="M133.6 69.7v30.5z"/>
<path d="M133.6 100.2h39.9z"/>
<path d="M173.5 100.2v32.9z"/>
<path d="M173.5 133.1h7z"/>
<path d="M140.6 34.5h11.7z"/>
<path d="M140.6 34.5v75.1z"/>
<path d="M140.6 109.6h18.8z"/>
<path d="M159.4 109.6v16.5z"/>
<path d="M159.4 126.1v44.6z"/>
<path d="M159.4 170.7h2.3z"/>
<path d="M166.4 32.2h4.7z"/>
<path d="M171.1 32.2h2.4z"/>
<path d="M189.9 32.2h2.4z"/>
<path d="M206.4 34.5h4.6z"/>
<path d="M220.4 76.8h4.7z"/>
<path d="M225.1 76.8v37.5z"/>
<path d="M178.2 114.3h46.9z"/>
<path d="M178.2 114.3v7.1z"/>
<path d="M178.2 121.4h2.3z"/>
<path d="M175.8 173h4.7z"/>
<path d="M49 173h112.7z"/>
<path d="M46.7 173h2.3z"/>
<path d="M199.3 173h4.7z"/>
<path d="M204 163.7v9.3z"/>
<path d="M166.4 163.7h37.6z"/>
<path d="M166.4 123.7v40z"/>
<path d="M166.4 104.9v18.8z"/>
<path d="M147.6 104.9h18.8z"/>
<path d="M147.6 46.2v58.7z"/>
<path d="M147.6 46.2h63.4z"/>
<path d="M211 39.2v7z"/>
<path d="M166.4 123.7h14.1z"/>
<path d="M192.3 86.1h4.7z"/>
<path d="M192.3 53.3v32.8z"/>
<path d="M192.3 53.3h37.5z"/>
<path d="M229.8 36.9v16.4z"/>
<path d="M225.1 36.9h4.7z"/>
<path d="M105.4 184.8h46.9z"/>
<path d="M152.3 156.6v28.2z"/>
<path d="M142.9 156.6h9.4z"/>
<path d="M142.9 41.5v115.1z"/>
<path d="M142.9 41.5h49.4z"/>
<path d="M192.3 36.9v4.6z"/>
<path d="M168.8 126.1h11.7z"/>
<path d="M168.8 126.1v32.9z"/>
<path d="M138.2 159h30.6z"/>
<path d="M138.2 159v18.7z"/>
<path d="M84.2 177.7h54z"/>
<path d="M84.2 182.4h7.1z"/>
<path d="M49 182.4h35.2z"/>
<path d="M84.2 177.7v4.7z"/>
<path d="M171.1 128.4h9.4z"/>
<path d="M171.1 128.4v32.9z"/>
<path d="M140.6 161.3h30.5z"/>
<path d="M140.6 161.3v30.5z"/>
<path d="M84.2 191.8h56.4z"/>
<path d="M84.2 187.1h7.1z"/>
<path d="M49 187.1h35.2z"/>
<path d="M84.2 187.1v4.7z"/>
<path d="M126.5 149.6h4.7z"/>
<path d="M131.2 128.4h14.1z"/>
<path d="M131.2 128.4v7.1z"/>
<path d="M131.2 135.5v2.3z"/>
<path d="M131.2 137.8h49.3z"/>
<path d="M131.2 135.5v14.1z"/>
<path d="M126.5 109.6h4.7z"/>
<path d="M131.2 109.6v14.1z"/>
<path d="M131.2 123.7h9.4z"/>
<path d="M140.6 123.7h4.7z"/>
<path d="M140.6 123.7v11.8z"/>
<path d="M140.6 135.5h39.9z"/>
<path d="M229.8 109.6v11.8z"/>
<path d="M229.8 109.6h21.2z"/>
<path d="M44.3 177.7v4.7z"/>
<path d="M32.6 177.7h11.7z"/>
<path d="M32.6 114.3v63.4z"/>
<path d="M20.8 114.3h11.8z"/>
<path d="M44.3 187.1v2.4z"/>
<path d="M30.2 189.5h14.1z"/>
<path d="M30.2 119v70.5z"/>
<path d="M23.2 119h7z"/>
<circle cx="81.9" cy="32.2" r=".47"/>
<circle cx="67.8" cy="32.2" r=".47"/>
<circle cx="77.2" cy="50.9" r=".47"/>
<circle cx="241.6" cy="126.1" r=".47"/>
<circle cx="67.8" cy="39.2" r=".47"/>
<circle cx="67.8" cy="79.1" r=".47"/>
<circle cx="67.8" cy="119" r=".47"/>
<circle cx="67.8" cy="159" r=".47"/>
<circle cx="241.6" cy="140.2" r=".47"/>
<circle cx="241.6" cy="144.9" r=".47"/>
<circle cx="241.6" cy="149.6" r=".47"/>
<circle cx="241.6" cy="154.3" r=".47"/>
<circle cx="180.5" cy="144.9" r=".47"/>
<circle cx="25.5" cy="128.4" r=".47"/>
<circle cx="227.5" cy="180.1" r=".47"/>
<circle cx="227.5" cy="175.4" r=".47"/>
<circle cx="227.5" cy="170.7" r=".47"/>
<circle cx="135.9" cy="29.8" r=".47"/>
<circle cx="77.2" cy="88.5" r=".47"/>
<circle cx="81.9" cy="72.1" r=".47"/>
<circle cx="67.8" cy="72.1" r=".47"/>
<circle cx="77.2" cy="130.8" r=".47"/>
<circle cx="81.9" cy="112" r=".47"/>
<circle cx="67.8" cy="112" r=".47"/>
<circle cx="81.9" cy="151.9" r=".47"/>
<circle cx="67.8" cy="151.9" r=".47"/>
<circle cx="77.2" cy="170.7" r=".47"/>
<circle cx="133.6" cy="69.7" r=".47"/>
<circle cx="171.1" cy="32.2" r=".47"/>
<circle cx="225.1" cy="76.8" r=".47"/>
<circle cx="166.4" cy="123.7" r=".47"/>
<circle cx="84.2" cy="182.4" r=".47"/>
<circle cx="84.2" cy="187.1" r=".47"/>
<circle cx="131.2" cy="135.5" r=".47"/>
<circle cx="140.6" cy="123.7" r=".47"/>
</g>
<g font-size="3.5">
<text x="8.5" y="206.4">2/2/11</text>
<text x="19.3" y="206.4">4:39 PM f=0.92 /home/romanip/eagle/Motor_Chassis/moller_fsd.sch (Sheet: 1/1)</text>
</g>
<text font-size="3.3" fill="#008000" x="164.1" y="196.5">Moller Target FSD System</text>
<g font-size="2.3" fill="#808080">
<text x="70.1" y="20.4" transform="rotate(-90 70.1 20.4)">+5V</text>
<text x="77.2" y="20.4" transform="rotate(-90 77.2 20.4)">+5V</text>
<text x="71.1" y="28.6" transform="rotate(-90 71.1 28.6)">R1</text>
<text x="78.1" y="26.3" transform="rotate(-90 78.1 26.3)">R3</text>
<text x="88.9" y="26.9">IC1A</text>
<text x="121.8" y="26.9">IC3A</text>
<text x="161.7" y="29.2">IC4A</text>
<text x="182.9" y="29.2">IC6D</text>
<text x="39.4" y="33">X1-4</text>
<text x="57.2" y="30.8">R2</text>
<text x="69.2" y="34.1">C2</text>
<text x="121.8" y="34.5">7402N</text>
<text x="201.7" y="31.6">IC5A</text>
<text x="220.4" y="33.9">IC5D</text>
<text x="161.7" y="36.8">74LS27N</text>
<text x="182.9" y="36.8">7405N</text>
<text x="201.7" y="39.2">74S08N</text>
<text x="220.4" y="41.5">74S08N</text>
<text x="65.4" y="43.9">GND</text>
<text x="78.6" y="43.5">C1</text>
<text x="88.9" y="48.6">74221N</text>
<text x="70.1" y="60.3" transform="rotate(-90 70.1 60.3)">+5V</text>
<text x="77.2" y="60.3" transform="rotate(-90 77.2 60.3)">+5V</text>
<text x="243.9" y="60.3" transform="rotate(-90 243.9 60.3)">+5V</text>
<text x="57.2" y="70.7">R4</text>
<text x="71.1" y="66.2" transform="rotate(-90 71.1 66.2)">R15</text>
<text x="78.1" y="66.2" transform="rotate(-90 78.1 66.2)">R6</text>
<text x="88.9" y="66.8">IC1B</text>
<text x="121.8" y="66.8">IC3B</text>
<text x="249.3" y="66.4" transform="rotate(-90 249.3 66.4)">D1</text>
<text x="251.3" y="66.4" transform="rotate(-90 251.3 66.4)">HLMP6</text>
<text x="39.4" y="72.9">X1-3</text>
<text x="69.2" y="74.1">C3</text>
<text x="121.8" y="74.4">7402N</text>
<text x="171.1" y="76.2">QG1</text>
<text x="201.7" y="73.8">IC7A</text>
<text x="236.9" y="73.8">IC6A</text>
<text x="244.9" y="75.6" transform="rotate(-90 244.9 75.6)">R21</text>
<text x="65.4" y="83.8">GND</text>
<text x="78.6" y="83.5">C4</text>
<text x="161.7" y="79.1" transform="rotate(-90 161.7 79.1)">+5V</text>
<text x="236.9" y="81.5">7405N</text>
<text x="88.9" y="88.5">74221N</text>
<text x="161.7" y="95.5">GND</text>
<text x="201.7" y="90.9">74S74N</text>
<text x="70.1" y="100.2" transform="rotate(-90 70.1 100.2)">+5V</text>
<text x="77.2" y="100.2" transform="rotate(-90 77.2 100.2)">+5V</text>
<text x="71.1" y="106.1" transform="rotate(-90 71.1 106.1)">R9</text>
<text x="78.1" y="106.1" transform="rotate(-90 78.1 106.1)">R10</text>
<text x="88.9" y="106.7">IC2A</text>
<text x="121.8" y="106.7">IC3C</text>
<text x="249.9" y="107.9">W236-1</text>
<text x="39.4" y="112.8">X1-2</text>
<text x="57.2" y="110.6">R7</text>
<text x="69.2" y="114">C5</text>
<text x="255.7" y="110.5">X2</text>
<text x="121.8" y="114.3">7402N</text>
<text x="221.6" y="120">R5</text>
<text x="65.4" y="123.7">GND</text>
<text x="78.6" y="123.4">C7</text>
<text x="154.7" y="123.1">IC5B</text>
<text x="221.6" y="124.4">220</text>
<text x="221.6" y="124.7">R13</text>
<text x="235.5" y="122.7">HLMP6</text>
<text x="235.5" y="124.7">D2</text>
<text x="243.9" y="121.4" transform="rotate(-90 243.9 121.4)">+5V</text>
<text x="88.9" y="128.4">74221N</text>
<text x="154.7" y="130.8">74S08N</text>
<text x="221.6" y="129.4">R14</text>
<text x="235.5" y="127.4">HLMP</text>
<text x="235.5" y="129.4">D3</text>
<text x="241.9" y="127.4">6</text>
<text x="221.6" y="134.1">R16</text>
<text x="23.2" y="140.2">GND</text>
<text x="70.1" y="140.2" transform="rotate(-90 70.1 140.2)">+5V</text>
<text x="77.2" y="140.2" transform="rotate(-90 77.2 140.2)">+5V</text>
<text x="221.6" y="138.8">R17</text>
<text x="221.6" y="143.5">R18</text>
<text x="232.9" y="140.5">HLMP6</text>
<text x="237.7" y="138.5">D4</text>
<text x="237.7" y="143.2">D5</text>
<text x="71.1" y="146" transform="rotate(-90 71.1 146)">R12</text>
<text x="78.1" y="146" transform="rotate(-90 78.1 146)">R11</text>
<text x="88.9" y="146.6">IC2B</text>
<text x="121.8" y="146.6">IC3D</text>
<text x="185.2" y="149.6">74LS541N</text>
<text x="221.6" y="148.2">R19</text>
<text x="232.9" y="145.2">HLMP6</text>
<text x="232.9" y="149.9">HLMP6</text>
<text x="237.7" y="147.9">D6</text>
<text x="39.4" y="152.7">X1-1</text>
<text x="57.2" y="150.5">R8</text>
<text x="69.2" y="153.9">C6</text>
<text x="121.8" y="154.3">7402N</text>
<text x="178.2" y="151.9">GND</text>
<text x="221.6" y="152.9">R20</text>
<text x="232.9" y="154.6">HLMP6</text>
<text x="237.7" y="152.6">D7</text>
<text x="232.9" y="159.3">HLMP6</text>
<text x="237.7" y="157.3">D8</text>
<text x="239.2" y="161.3">GND</text>
<text x="65.4" y="163.7">GND</text>
<text x="78.6" y="163.3">C8</text>
<text x="215.6" y="166.8">X1-7</text>
<text x="41.5" y="173.9">X3</text>
<text x="88.9" y="168.3">74221N</text>
<text x="171.1" y="170.1">IC4B</text>
<text x="192.3" y="170.1">IC6E</text>
<text x="215.6" y="171.5">X1-8</text>
<text x="42" y="176.4">W236-1</text>
<text x="171.1" y="177.7">74LS27N</text>
<text x="192.3" y="177.7">7405N</text>
<text x="215.6" y="176.2">X1-9</text>
<text x="39.4" y="183.3">X1-6</text>
<text x="100.7" y="181.9">IC5C</text>
<text x="157" y="182.4">GND</text>
<text x="214.3" y="180.9">X1-10</text>
<text x="39.4" y="188">X1-5</text>
<text x="100.7" y="189.5">74S08N</text>
<text x="225.1" y="187.1">GND</text>
</g>
<g font-size="2.3" fill="#008000">
<text x="46.7" y="27.4">Top</text>
<text x="227.5" y="65">Enable Out</text>
<text x="46.7" y="69.7">Bottom</text>
<text x="182.9" y="74.4">10MHz</text>
<text x="9.1" y="88.5">J1</text>
<text x="251" y="104.9">Out</text>
<text x="46.7" y="109.6">Hole</text>
<text x="239.2" y="109.6">5MHz</text>
<text x="248.6" y="126.1">Discriminator Enable</text>
<text x="251" y="130.8">Kill Lifting</text>
<text x="251" y="135.5">Kill Rotary</text>
<text x="251" y="140.2">Top</text>
<text x="49" y="149.6">Zero</text>
<text x="251" y="144.9">Bottom</text>
<text x="251" y="149.6">Hole</text>
<text x="251" y="154.3">Zero</text>
<text x="49" y="170.7">Discriminator</text>
<text x="49" y="182.4">Kill Liftig</text>
<text x="49" y="187.1">Kill Rotary</text>
</g>
<g font-size="2.3" fill="#800000">
<text x="12.2" y="95.5">A</text>
<text x="12.2" y="100.2">B</text>
<text x="12.1" y="104.9">C</text>
<text x="12.1" y="109.6">D</text>
<text x="12.2" y="114.3">E</text>
<text x="12.4" y="119">F</text>
<text x="12" y="123.7">G</text>
<text x="12.1" y="128.4">H</text>
</g>
<g font-size="2" fill="#808080">
<text x="85.7" y="29.5">1</text>
<text x="113.8" y="27.1">2</text>
<text x="124" y="29.5">1</text>
<text x="153.8" y="29.5">1</text>
<text x="85.7" y="31.8">2</text>
<text x="91.1" y="30.5">A</text>
<text x="91.1" y="32.8">B</text>
<text x="97" y="32.9">Q</text>
<text x="102.8" y="31.8">13</text>
<text x="113.8" y="31.8">3</text>
<text x="152.7" y="34.2">13</text>
<text x="153.8" y="31.8">2</text>
<text x="163.9" y="31.8">12</text>
<text x="172.6" y="31.8">9</text>
<text x="187.4" y="31.8">8</text>
<text x="193.7" y="31.8">1</text>
<text x="203.8" y="34.2">3</text>
<text x="211.4" y="34.2">12</text>
<text x="84.6" y="41.2">14</text>
<text x="85.7" y="36.5">3</text>
<text x="91.1" y="37.5">R</text>
<text x="102.8" y="41.2">4</text>
<text x="193.7" y="36.5">2</text>
<text x="211.4" y="38.9">13</text>
<text x="222.6" y="36.5">11</text>
<text x="84.6" y="43.6">15</text>
<text x="91.1" y="42.2">C</text>
<text x="91.1" y="44.6">R/C</text>
<text x="97" y="42.3">Q</text>
<text x="84.6" y="71.7">10</text>
<text x="85.7" y="69.4">9</text>
<text x="91.1" y="70.4">A</text>
<text x="102.8" y="71.7">5</text>
<text x="113.8" y="67">5</text>
<text x="113.8" y="71.7">6</text>
<text x="124" y="69.4">4</text>
<text x="84.6" y="76.4">11</text>
<text x="91.1" y="72.8">B</text>
<text x="91.1" y="77.5">R</text>
<text x="97" y="72.8">Q</text>
<text x="198.4" y="76.4">4</text>
<text x="203.8" y="77.5">PRE</text>
<text x="212" y="77.5">Q</text>
<text x="217.9" y="76.4">5</text>
<text x="226.6" y="76.4">1</text>
<text x="241.4" y="76.4">2</text>
<text x="85.7" y="81.1">6</text>
<text x="85.7" y="83.5">7</text>
<text x="91.1" y="82.2">C</text>
<text x="97" y="82.2">Q</text>
<text x="102.8" y="81.1">12</text>
<text x="166.8" y="78.8">14</text>
<text x="187.4" y="83.5">8</text>
<text x="198.4" y="78.8">2</text>
<text x="198.4" y="83.5">3</text>
<text x="203.8" y="79.8">D</text>
<text x="91.1" y="84.5">R/C</text>
<text x="167.9" y="88.2">7</text>
<text x="198.4" y="85.8">1</text>
<text x="203.8" y="86.9">CLR</text>
<text x="203.8" y="84.5">CLK</text>
<text x="212" y="86.9">Q</text>
<text x="217.9" y="85.8">6</text>
<text x="18.3" y="95.2">A</text>
<text x="18.3" y="99.9">B</text>
<text x="18.3" y="104.6">C</text>
<text x="113.8" y="107">8</text>
<text x="18.3" y="109.3">D</text>
<text x="85.7" y="109.3">1</text>
<text x="85.7" y="111.7">2</text>
<text x="91.1" y="110.3">A</text>
<text x="91.1" y="112.7">B</text>
<text x="97" y="112.7">Q</text>
<text x="102.8" y="111.7">13</text>
<text x="113.8" y="111.7">9</text>
<text x="124" y="109.3">10</text>
<text x="18.3" y="114">E</text>
<text x="18.3" y="118.7">F</text>
<text x="85.7" y="116.4">3</text>
<text x="91.1" y="117.4">R</text>
<text x="18.3" y="123.4">G</text>
<text x="84.6" y="121.1">14</text>
<text x="84.6" y="123.4">15</text>
<text x="91.1" y="122.1">C</text>
<text x="91.1" y="124.4">R/C</text>
<text x="97" y="122.1">Q</text>
<text x="102.8" y="121.1">4</text>
<text x="146.7" y="123.4">4</text>
<text x="156.8" y="125.7">6</text>
<text x="182" y="121.1">2</text>
<text x="182" y="123.4">3</text>
<text x="182" y="125.7">4</text>
<text x="187.4" y="122.1">A1</text>
<text x="187.4" y="124.4">A2</text>
<text x="194.7" y="124.4">Y2</text>
<text x="194.7" y="122.1">Y1</text>
<text x="201.5" y="125.7">16</text>
<text x="201.5" y="123.4">17</text>
<text x="201.5" y="121.1">18</text>
<text x="18.3" y="128.1">H</text>
<text x="146.7" y="128.1">5</text>
<text x="182" y="128.1">5</text>
<text x="182" y="130.4">6</text>
<text x="187.4" y="126.8">A3</text>
<text x="187.4" y="129.1">A4</text>
<text x="187.4" y="131.5">A5</text>
<text x="194.7" y="131.5">Y5</text>
<text x="194.7" y="129.1">Y4</text>
<text x="194.7" y="126.8">Y3</text>
<text x="201.5" y="130.4">14</text>
<text x="201.5" y="128.1">15</text>
<text x="182" y="132.8">7</text>
<text x="182" y="135.1">8</text>
<text x="182" y="137.5">9</text>
<text x="187.4" y="133.8">A6</text>
<text x="187.4" y="136.2">A7</text>
<text x="194.7" y="136.2">Y7</text>
<text x="194.7" y="133.8">Y6</text>
<text x="201.5" y="137.5">11</text>
<text x="201.5" y="135.1">12</text>
<text x="201.5" y="132.8">13</text>
<text x="182" y="142.2">1</text>
<text x="187.4" y="143.2">G1</text>
<text x="187.4" y="138.5">A8</text>
<text x="194.7" y="138.5">Y8</text>
<text x="85.7" y="149.2">9</text>
<text x="112.7" y="146.9">11</text>
<text x="124" y="149.2">13</text>
<text x="180.9" y="144.5">19</text>
<text x="187.4" y="145.6">G2</text>
<text x="84.6" y="151.6">10</text>
<text x="91.1" y="150.3">A</text>
<text x="91.1" y="152.6">B</text>
<text x="97" y="152.6">Q</text>
<text x="102.8" y="151.6">5</text>
<text x="112.7" y="151.6">12</text>
<text x="84.6" y="156.3">11</text>
<text x="85.7" y="161">6</text>
<text x="91.1" y="157.3">R</text>
<text x="102.8" y="161">12</text>
<text x="85.7" y="163.3">7</text>
<text x="91.1" y="162">C</text>
<text x="91.1" y="164.4">R/C</text>
<text x="97" y="162">Q</text>
<text x="163.2" y="170.4">3</text>
<text x="163.2" y="172.7">4</text>
<text x="173.3" y="172.7">6</text>
<text x="180.9" y="172.7">11</text>
<text x="196.8" y="172.7">10</text>
<text x="163.2" y="175.1">5</text>
<text x="92.7" y="182.1">9</text>
<text x="102.8" y="184.5">8</text>
<text x="91.6" y="186.8">10</text>
</g>
<g font-size="2" fill="#800000">
<text x="171.7" y="79.8">VCC</text>
<text x="171.7" y="89.2">GND</text>
<text x="180.5" y="88.5">OUT</text>
</g>
</svg>
